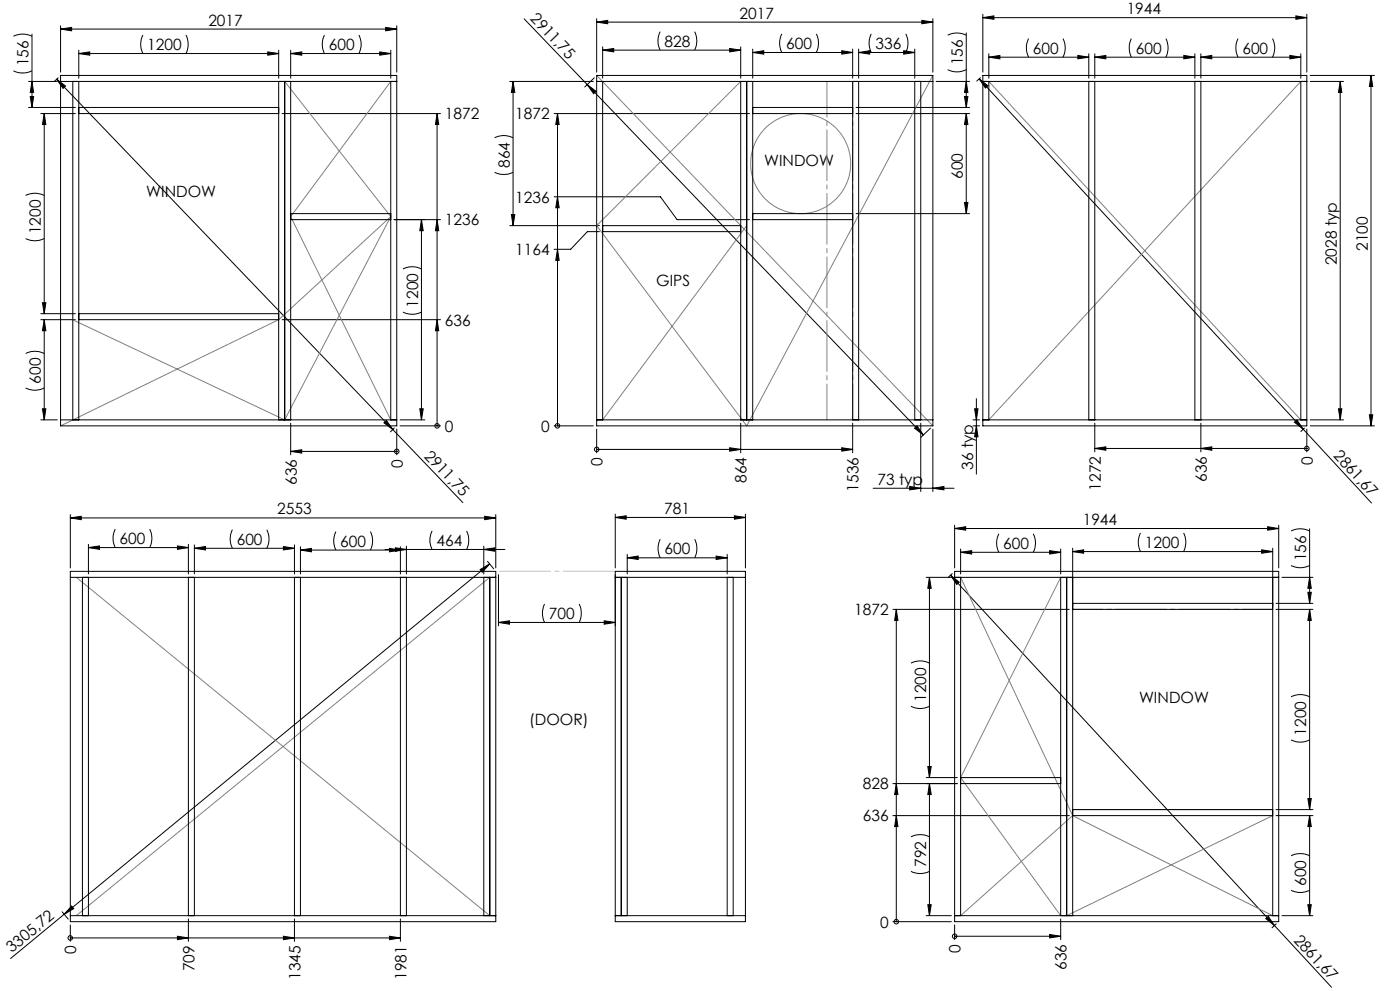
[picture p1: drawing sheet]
<svg xmlns="http://www.w3.org/2000/svg" width="420mm" height="297mm" viewBox="0 0 420 297" stroke-linecap="round" stroke-linejoin="round" font-family="sans-serif">
<g fill="none" stroke="#000" stroke-width=".3">
<path d="M4 10.9a6.4 6.4 0 0 1 5.6 0M9.6 10.2v22M18.2 8.7l3.3-.5v1zM18.2 7.7v13.9M18.2 8.7h100.8M23.6 16l3.3-.4v.9zM23.6 15.1v8.3M23.6 16h60M42.9 10.5a6.1 6.1 0 0 0 0 5.5M55.8 10.5a6.1 6.1 0 0 1 0 5.5M80.3 15.6l3.3 .4-3.3 .5zM83.6 15.1v8.3"/>
<path d="M87.2 16l3.3-.4v.9zM87.2 15.1v8.3M87.2 16h30M97.3 10.5a6.1 6.1 0 0 0 0 5.5M107.7 10.5a6.1 6.1 0 0 1 0 5.5M113.9 15.6l3.3 .4-3.3 .5zM115.7 8.2l3.3 .5-3.3 .5zM117.2 15.1v8.3M119 7.7v13.9M157.2 5.6l19 19.8M179 6.6l3.3-.5v1zM179 5.6v16"/>
<path d="M179 6.6h100.9M180.8 14v9.4M180.8 15h41.4M180.8 15l3.3-.5v1.1zM198 9.5a6.1 6.1 0 0 0 0 5.5M208.4 9.5a6.1 6.1 0 0 1 0 5.5M218.9 14.5l3.3 .5-3.3 .6zM222.2 14v9.4M225.8 14.7v8.7M225.8 15.7h30M225.8 15.7l3.3-.5v1zM234.6 10.2a6.1 6.1 0 0 0 0 5.5"/>
<path d="M244.9 10.2a6.4 6.4 0 0 1 0 5.5M252.5 15.2l3.3 .5-3.3 .5zM255.8 14.7v8.7M257.6 15.7h16.8M257.6 14.7v8.7M257.6 15.7l3.3-.5v1zM261.4 10.2a6.4 6.4 0 0 0 0 5.5M271.1 15.2l3.3 .5-3.3 .5zM271.7 10.2a6.4 6.4 0 0 1 0 5.5M274.4 14.7v8.7M276.5 6.1l3.4 .5-3.4 .5zM279.9 5.6v16"/>
<path d="M284.3 10.5a6.1 6.1 0 0 1 5.6 0M289.9 9.9v22.3M294.9 5.3l3.3-.5v1zM294.9 4.3v17.3M294.9 5.3h97.1M296.7 17.1l3.3-.5v1zM296.7 16.1v7.3M296.7 17.1h29.9M308.6 11.6a6.1 6.1 0 0 0 0 5.5M318.9 11.6a6.1 6.1 0 0 1 0 5.5M323.4 16.6l3.2 .5-3.2 .5zM326.6 16.1v7.3"/>
<path d="M328.4 17.1l3.4-.5v1zM328.4 16.1v7.3M328.4 17.1h30.1M339.4 11.6a6.4 6.4 0 0 0 0 5.5M349.8 11.6a6.4 6.4 0 0 1 0 5.5M355.1 16.6l3.4 .5-3.4 .5zM358.5 16.1v7.3M360.3 17.1l3.2-.5v1zM360.3 16.1v7.3M360.3 17.1h29.9M371.4 11.6a6.4 6.4 0 0 0 0 5.5M381.7 11.6a6.1 6.1 0 0 1 0 5.5"/>
<path d="M387 16.6l3.2 .5-3.2 .5zM388.8 4.8l3.2 .5-3.2 .5zM390.2 16.1v7.3M392 4.3v17.3M4 21.2a6.4 6.4 0 0 0 5.6 0M8.6 24.4h8.6M8.6 32.2h14M9.1 28.9h1l-.5 3.3zM9.6 24.4l.5 3.3h-1zM12.2 34h10.4M13.3 34l.5 3.3h-1.1zM13.3 34v60"/>
<path d="M17 23.7l100.9 105.1M17 23.7l2.6 2.1-.7 .7zM17.5 23.3l-1.2 1.1M18.2 22.6h100.8v105h-100.8zM18.2 24.4h100.8M21.8 24.4v101.4M23.6 34h60M23.6 24.4v101.4M23.6 32.2h60M83.6 24.4v101.4M84.6 34h47.6M85.4 24.4v101.4"/>
<path d="M87.2 24.4v101.4M117.2 24.4v101.4M131.1 34l.5 3.3h-1zM131.1 34v93.6M152.9 24.4h25.1M153.9 24.4v43.2M153.9 24.4l.5 3.3h-1zM166.2 34h58.6M167.3 34l.4 3.3h-1zM167.3 34v93.6M176.2 25.4l2.6 2-.7 .7zM176.2 25.4l100.8 104.9"/>
<path d="M178.3 23.3l-2.9 2.8M179 22.6h100.9v105h-100.9zM179 24.4h100.9M180.8 24.4v101.4M222.2 24.4v101.4M224 24.4v101.4M225.8 34h30M225.8 24.4v101.4M225.8 32.2h30M255.8 24.4v101.4M256.8 34h34.1M256.8 32.2h34.1"/>
<path d="M257.6 24.4v101.4M274.4 24.4v101.4M276.2 24.4v101.4M280.8 24.4h10.1M284.3 20.9a6.1 6.1 0 0 0 5.6 0M289.3 28.9h1.1l-.5 3.3zM289.9 34v30M289.9 24.4l.5 3.3h-1.1zM289.9 34l.5 3.3h-1.1zM293.8 23.6l2.6 2.1-.8 .7zM293.8 23.6l97.1 105M294.1 23.3l-1.1 1"/>
<path d="M294.9 22.6h97.1v105h-97.1zM294.9 24.4h97.1M296.7 24.4v101.4M326.6 24.4v101.4M328.4 24.4v101.4M358.5 24.4v101.4M360.3 24.4v101.4M390.2 24.4v101.4M393.1 24.4h9.9M393.1 22.6h19.2M402.1 24.4l.5 3.3h-1.1zM402.1 24.4v101.4"/>
<path d="M411.3 22.6v105M411.3 22.6l.5 3.3h-1zM7.7 58.6a6.4 6.4 0 0 1 5.6 0M148.4 51.6a6.4 6.4 0 0 0 5.5 0M148.4 41.3a6.1 6.1 0 0 1 5.5 0M166.2 59h31.9l5 6.8h21.7M167.3 59l.4 3.3h-1zM7.7 71.5a6.1 6.1 0 0 0 5.6 0M87.2 65.8h30M87.2 64h30M126.4 65.8v60M126.4 65.8l.6 3.3h-1.1z"/>
<path d="M131.1 65.8l.5 3.3h-1zM132.2 65.8h-14M152.9 67.6h26.9M153.4 64.3h1l-.5 3.3zM167.3 74.7l.4 3.3h-1zM179.8 69.4h-3.6l-5 5.3h-5M180.8 69.4h41.4M180.8 67.6h41.4M225.8 65.8h30M225.8 64h30M256.8 64h34.1M289.3 60.7h1.1l-.5 3.3z"/>
<path d="M12.2 95.8h10.4M12.2 94h10.4M12.7 90.7h1.1l-.5 3.3zM13.3 95.8l.5 3.3h-1.1zM13.3 95.8v30M23.6 95.8h60M23.6 94h60M84.6 95.8h47.6M120.9 93.5a6.1 6.1 0 0 0 5.5 0M120.9 80.6a6.1 6.1 0 0 1 5.5 0M131.1 95.8l.5 3.3h-1zM7.7 116.3a6.1 6.1 0 0 0 5.6 0"/>
<path d="M7.7 105.9a6.1 6.1 0 0 1 5.6 0M292.9 119.5v22.6M12.2 125.8h5M12.7 122.5h1.1l-.5 3.3zM18.2 125.8h100.8M87.2 126.8v9.5M87.2 135.3h31.8M87.2 135.3l3.3-.5v1zM115.2 126.7l.7-.7 2 2.8zM117.9 128.8l21 21.8M118.3 128.3l-1.2 1.1M119 135.3h.1"/>
<path d="M119 128.6v7.7M120 125.8h7.5M120 127.6h12.2M125.9 122.5h1.1l-.6 3.3zM131.1 127.6h.1M166.2 127.6h11.8M167.3 127.6h.1M179 125.8h100.9M179 134.7h.1M179 128.6v7.1M179 134.7h76.8M218.9 134.2l3.3 .5-3.3 .5z"/>
<path d="M222.2 126.8v8.9M252.5 134.2l3.3 .5-3.3 .5zM255.8 126.8v8.9M274.4 128.3l.7-.7 1.9 2.7zM276.2 126.8v20.5M279.2 128.3l-2.9 2.8M279.9 128.6v18.7M291.9 127.6h2M291.9 125.8h2M292.4 122.5h1l-.5 3.3zM292.9 127.6l.5 3.3h-1zM294.9 125.8h97.1"/>
<path d="M328.4 134.4l3.4-.5v1zM328.4 134.4h63.6M328.4 126.8v8.6M360.3 126.8v8.6M360.3 134.4l3.2-.5v1zM388.3 126.5l.8-.6 1.8 2.7zM390.9 128.6l20.5 22.1M391.3 128.3l-1.1 1M392 134.4h.1M392 128.6v6.8M393.1 127.6h19.2M393.1 125.8h9.9"/>
<path d="M401.5 122.5h1.1l-.5 3.3zM410.8 124.3h1l-.5 3.3zM21.1 155.2l3.3-.5v1zM21.1 154.2v16M21.1 155.2h127.6M34.6 158.6a6.1 6.1 0 0 0 0 5.5M44.9 158.6a6.1 6.1 0 0 1 0 5.5M69.7 158.7a6.1 6.1 0 0 0 0 5.6M80 158.7a6.1 6.1 0 0 1 0 5.6M100.8 159.3a6.1 6.1 0 0 0 0 5.5M111.1 159.3a6.1 6.1 0 0 1 0 5.5M129.6 159.1a6.1 6.1 0 0 0 0 5.6"/>
<path d="M140 159.1a6.4 6.4 0 0 1 0 5.6M145.4 154.7l3.3 .5-3.3 .5zM148.7 154.2v16M184.6 155.1l3.3-.5v1zM184.6 154.1v16.1M184.6 155.1h39M220.3 154.6l3.3 .5-3.3 .5zM223.6 154.1v16.1M261.9 146.3h24.3M272.9 145.8l3.3 .5-3.3 .5zM279.9 146.3l3.3-.5v1zM286.4 158.4l3.3-.5v1z"/>
<path d="M286.4 157.4v12.8M286.4 158.4h97.2M299.6 160a6.1 6.1 0 0 0 0 5.5M310 160a6.1 6.1 0 0 1 0 5.5M342.2 159.7a6.1 6.1 0 0 0 0 5.6M355.1 159.7a6.1 6.1 0 0 1 0 5.6M380.3 157.9l3.3 .5-3.3 .5zM383.6 157.4v12.8M387.3 159.1a6.1 6.1 0 0 1 5.6 0M392.9 158.5v22.3M21.1 171.2h127.6v105h-127.6zM21.1 173h127.6"/>
<path d="M24.7 173v101.4M26.5 163.1v8.9M26.5 164.1h30M26.5 164.1l3.3-.5v1zM26.5 173v101.4M53.2 163.6l3.3 .5-3.3 .5zM56.5 163.1v8.9M56.5 173v101.4M58.3 164.3l3.3-.5v1zM58.3 173v101.4M58.3 163.3v8.7M58.3 164.3h30"/>
<path d="M85 163.8l3.3 .5-3.3 .5zM88.3 173v101.4M88.3 163.3v8.7M90.1 164.8l3.3-.4v1zM90.1 163.9v8.1M90.1 173v101.4M90.1 164.8h30M115.6 164.7h35.9M116.8 164.4l3.3 .4-3.3 .6zM118.6 164.2l3.3 .5-3.3 .5zM120.1 173v101.4M120.1 163.9v8.1"/>
<path d="M121.9 173v101.4M121.9 163.7v8.3M144 170.7l2.9-1.7-2.2 2.5zM145.1 173v101.4M145.1 164.7l3.3-.5v1zM145.1 163.7v8.3M146.3 168.2l1.8 2.3M146.9 169l-127.6 105M146.9 173v101.4M149.5 172.2v15.4M184.6 171.2h39v105h-39zM184.6 173h39"/>
<path d="M186.4 173v101.4M188.2 166.2v5.8M188.2 167.2h30M188.2 167.2l3.3-.6v1.1zM188.2 173v101.4M198.1 161.6a6.1 6.1 0 0 0 0 5.6M208.4 161.6a6.4 6.4 0 0 1 0 5.6M214.8 166.6l3.4 .6-3.4 .5zM218.2 166.2v5.8M218.2 173v101.4M220 173v101.4M277.8 173h7.6"/>
<path d="M278.8 173v60M278.8 173l.6 3.3h-1.1zM285.2 172.4l2.6 2.1-.8 .7zM285.2 172.4l114.3 123.5M285.7 171.9l-1.3 1.2M286.4 171.2h97.2v105h-97.2zM286.4 173h97.2M288.2 164.5v7.5M288.2 165.5h30M288.2 173v101.4M288.2 165.5l3.3-.5v1zM314.9 165l3.3 .5-3.3 .5z"/>
<path d="M318.2 164.5v7.5M318.2 173v101.4M320 173v101.4M321.8 165.3l3.3-.5v1zM321.8 164.3v110.1M321.8 165.3h60M378.5 164.8l3.3 .5-3.3 .5zM381.8 164.3v110.1M384.6 173h9.3M387.3 169.5a6.1 6.1 0 0 0 5.6 0M392.4 177.5h1l-.5 3.3zM392.9 173l.5 3.3h-1z"/>
<path d="M149.5 186.5l3.4-.4v1zM149.5 186.5h35.1M163.4 181a6.4 6.4 0 0 0 0 5.5M173.7 181a6.4 6.4 0 0 1 0 5.5M181.3 186.1l3.3 .4-3.3 .6zM267.9 182.6h52.9M268.9 182.6l.5 3.3h-1zM268.9 182.6v93.6M273.3 198.8a6.1 6.1 0 0 1 5.5 0M321.8 182.6h60M321.8 180.8h60M382.8 182.6h11.1"/>
<path d="M382.8 180.8h11.1M392.9 182.6v60M392.9 182.6l.5 3.3h-1zM273.3 211.7a6.1 6.1 0 0 0 5.5 0M387.3 208.8a6.1 6.1 0 0 1 5.6 0M267.9 234.8h19.3M268.9 234.8l.5 3.3h-1zM277.8 233h9.4M278.3 229.7h1.1l-.6 3.3zM278.8 234.8v39.6M278.8 234.8l.6 3.3h-1.1zM288.2 234.8h30"/>
<path d="M288.2 233h30M387.3 221.8a6.1 6.1 0 0 0 5.6 0M392.4 239.3h1l-.5 3.3zM267.9 244.4h52.9M268.9 244.4l.5 3.3h-1zM273.3 250.8a6.4 6.4 0 0 1 5.5 0M321.8 244.4h60M321.8 242.6h60M382.8 244.4h11.1M382.8 242.6h11.1M387.3 256.5a6.4 6.4 0 0 1 5.6 0M392.9 244.4v30"/>
<path d="M392.9 244.4l.5 3.3h-1zM18.6 273.3l1.9 2.1M19.3 274l-16.1 13.3M21.1 274.4h127.6M21.1 277.2v4.9M21.5 271.5l.6 .8-2.8 1.7zM56.5 275.4v6.7M88.3 275.4v6.7M120.1 275.4v6.7M184.6 274.4h39M267.9 276.2h17.5M268.9 276.2h.1"/>
<path d="M273.3 261.1a6.1 6.1 0 0 0 5.5 0M277.8 274.4h7.6M278.3 271.1h1.1l-.6 3.3zM286.4 274.4h97.2M286.4 277.2v4.4M318.2 275.4v6.2M379.7 275.3l.8-.7 1.8 2.8zM382.9 276.9l-1.3 1.2M384.6 274.4h9.3M387.3 266.8a6.1 6.1 0 0 0 5.6 0M392.4 271.1h1l-.5 3.3zM21.1 281.1h.1"/>
<path d="M21.1 281.1h99M53.2 280.6l3.3 .5-3.3 .5zM85 280.6l3.3 .5-3.3 .5zM116.8 280.6l3.3 .5-3.3 .5zM286.4 280.6h.1M286.4 280.6h31.8M314.9 280.1l3.3 .5-3.3 .5z"/>
<circle cx="119" cy="135.3" r=".69"/>
<circle cx="131.1" cy="127.6" r=".68"/>
<circle cx="167.2" cy="127.6" r=".68"/>
<circle cx="179" cy="134.7" r=".69"/>
<circle cx="392.1" cy="134.4" r=".68"/>
<circle cx="268.9" cy="276.2" r=".68"/>
<circle cx="21.1" cy="281.1" r=".68"/>
<circle cx="286.4" cy="280.6" r=".69"/>
</g>
<g fill="none" stroke="#808080" stroke-width=".3">
<path d="M85.4 24.4l31.8 40.5M117.2 24.4l-30 40.5 30 60.9M179 22.6l100.9 105M279.9 22.6l-55.9 105-45-60 43.2-43.2M296.7 24.4l93.5 101.4M390.2 24.4l-93.5 101.4M117.2 64.9l-33.6 30.9-65.4 31.8M117.2 64.9l-31.8 60.9-63.6-30M224 67.6l-43.2 58.2M22.9 173l124 101.4M146.9 173l-124 101.4M288.2 173l33.6 71.4"/>
<path d="M318.2 173l-30 60 30 41.4M321.8 244.4l60 30M321.8 244.4l-33.6 30M321.8 242.6h60M381.8 244.4l-61.8 30"/>
<circle cx="240.2" cy="49" r="15"/>
</g>
<path d="M184.6 171.2h-35" fill="none" stroke="#c0c0c0" stroke-width=".3" stroke-dasharray="15.2 1.3 1.3 1.3" stroke-dashoffset="-.4"/>
<path d="M255.8 24.4v101.4M248.1 125.8v-101.4" fill="none" stroke="#808080" stroke-width=".3" stroke-dasharray="15.2 1.3 1.3 1.3" stroke-dashoffset="4.5"/>
<path d="M321.8 182.6h60" fill="none" stroke="#808080" stroke-width=".3" stroke-dasharray="15.2 1.3 1.3 1.3" stroke-dashoffset="6.2"/>
<g fill="#000">
<path d="M252.5 15.2l3.3 .5-3.3 .5zM225.8 15.7l3.3-.5v1zM218.9 14.5l3.3 .5-3.3 .6zM180.8 15l3.3-.5v1.1zM279.9 146.3l3.3-.5v1zM272.9 145.8l3.3 .5-3.3 .5zM271.1 15.2l3.3 .5-3.3 .5zM257.6 15.7l3.3-.5v1zM53.2 163.6l3.3 .5-3.3 .5zM26.5 164.1l3.3-.5v1zM214.8 166.6l3.4 .6-3.4 .5zM188.2 167.2l3.3-.6v1.1zM314.9 165l3.3 .5-3.3 .5zM288.2 165.5l3.3-.5v1zM80.3 15.6l3.3 .4-3.3 .5zM23.6 16l3.3-.4v.9z"/>
<path d="M296.7 17.1l3.3-.5v1zM323.4 16.6l3.2 .5-3.2 .5zM328.4 17.1l3.4-.5v1zM355.1 16.6l3.4 .5-3.4 .5zM360.3 17.1l3.2-.5v1zM387 16.6l3.2 .5-3.2 .5zM294.9 5.3l3.3-.5v1zM388.8 4.8l3.2 .5-3.2 .5zM179 6.6l3.3-.5v1zM276.5 6.1l3.4 .5-3.4 .5zM21.1 155.2l3.3-.5v1zM145.4 154.7l3.3 .5-3.3 .5zM58.3 164.3l3.3-.5v1zM85 163.8l3.3 .5-3.3 .5zM90.1 164.8l3.3-.4v1zM116.8 164.4l3.3 .4-3.3 .6zM118.6 164.2l3.3 .5-3.3 .5zM145.1 164.7l3.3-.5v1zM184.6 155.1l3.3-.5v1zM220.3 154.6l3.3 .5-3.3 .5zM286.4 158.4l3.3-.5v1zM380.3 157.9l3.3 .5-3.3 .5zM321.8 165.3l3.3-.5v1zM378.5 164.8l3.3 .5-3.3 .5zM18.2 8.7l3.3-.5v1zM115.7 8.2l3.3 .5-3.3 .5zM87.2 16l3.3-.4v.9zM113.9 15.6l3.3 .4-3.3 .5z"/>
<path d="M176.2 25.4l2.6 2-.7 .7zM274.4 128.3l.7-.7 1.9 2.7z"/>
<path d="M411.3 22.6l.5 3.3h-1zM410.8 124.3h1l-.5 3.3zM292.4 122.5h1l-.5 3.3zM292.9 127.6l.5 3.3h-1zM153.9 24.4l.5 3.3h-1zM153.4 64.3h1l-.5 3.3zM289.9 24.4l.5 3.3h-1.1zM289.3 28.9h1.1l-.5 3.3zM289.9 34l.5 3.3h-1.1zM289.3 60.7h1.1l-.5 3.3zM392.9 173l.5 3.3h-1zM392.4 177.5h1l-.5 3.3zM278.8 173l.6 3.3h-1.1zM278.3 229.7h1.1l-.6 3.3zM278.8 234.8l.6 3.3h-1.1zM278.3 271.1h1.1l-.6 3.3zM392.9 182.6l.5 3.3h-1zM392.4 239.3h1l-.5 3.3zM392.9 244.4l.5 3.3h-1zM392.4 271.1h1l-.5 3.3zM13.3 95.8l.5 3.3h-1.1zM12.7 122.5h1.1l-.5 3.3zM13.3 34l.5 3.3h-1.1zM12.7 90.7h1.1l-.5 3.3zM9.6 24.4l.5 3.3h-1zM9.1 28.9h1l-.5 3.3zM126.4 65.8l.6 3.3h-1.1zM125.9 122.5h1.1l-.6 3.3z"/>
<path d="M167.3 74.7l.4 3.3h-1zM167.3 59l.4 3.3h-1zM167.3 34l.4 3.3h-1zM268.9 234.8l.5 3.3h-1zM268.9 182.6l.5 3.3h-1zM268.9 244.4l.5 3.3h-1zM131.1 65.8l.5 3.3h-1zM131.1 34l.5 3.3h-1zM131.1 95.8l.5 3.3h-1z"/>
<path d="M115.2 126.7l.7-.7 2 2.8zM17 23.7l2.6 2.1-.7 .7z"/>
<path d="M360.3 134.4l3.2-.5v1zM328.4 134.4l3.4-.5v1zM218.9 134.2l3.3 .5-3.3 .5zM252.5 134.2l3.3 .5-3.3 .5zM53.2 280.6l3.3 .5-3.3 .5zM85 280.6l3.3 .5-3.3 .5zM116.8 280.6l3.3 .5-3.3 .5zM314.9 280.1l3.3 .5-3.3 .5zM87.2 135.3l3.3-.5v1z"/>
<path d="M388.3 126.5l.8-.6 1.8 2.7zM293.8 23.6l2.6 2.1-.8 .7zM379.7 275.3l.8-.7 1.8 2.8zM285.2 172.4l2.6 2.1-.8 .7z"/>
<path d="M401.5 122.5h1.1l-.5 3.3zM402.1 24.4l.5 3.3h-1.1z"/>
<path d="M144 170.7l2.9-1.7-2.2 2.5zM21.5 271.5l.6 .8-2.8 1.7z"/>
<path d="M181.3 186.1l3.3 .4-3.3 .6zM149.5 186.5l3.4-.4v1z"/>
</g>
<g font-size="4.7">
<text x="158.9" y="5.8" transform="rotate(46 158.9 5.8)">2911,75</text>
<text x="221.9" y="5.6">2017</text>
<text x="338" y="4.2">1944</text>
<text x="62.5" y="7.7">2017</text>
<text x="44.2" y="15">1200</text>
<text x="98.6" y="15">600</text>
<text x="199.4" y="14">828</text>
<text x="235.9" y="14.7">600</text>
<text x="262.7" y="14.7">336</text>
<text x="309.9" y="16.1">600</text>
<text x="340.7" y="16.1">600</text>
<text x="372.7" y="16.1">600</text>
<text x="8.6" y="19.9" transform="rotate(-90 8.6 19.9)">156</text>
<text x="288.9" y="19.6" transform="rotate(-90 288.9 19.6)">156</text>
<text x="133.5" y="35.8">1872</text>
<text x="154.6" y="35.8">1872</text>
<text x="152.9" y="50.3" transform="rotate(-90 152.9 50.3)">864</text>
<text x="229.2" y="49.8">WINDOW</text>
<text x="288.9" y="53.7" transform="rotate(-90 288.9 53.7)">600</text>
<text x="43.9" y="59">WINDOW</text>
<text x="154.6" y="60.7">1236</text>
<text x="12.3" y="70.2" transform="rotate(-90 12.3 70.2)">1200</text>
<text x="133.5" y="67.6">1236</text>
<text x="154.6" y="76.5">1164</text>
<text x="410.3" y="75.2" transform="rotate(-90 410.3 75.2)">2100</text>
<text x="401.1" y="79.5" transform="rotate(-90 401.1 79.5)">2028 typ</text>
<text x="196.8" y="85.6">GIPS</text>
<text x="125.4" y="92.2" transform="rotate(-90 125.4 92.2)">1200</text>
<text x="133.5" y="97.6">636</text>
<text x="12.3" y="115" transform="rotate(-90 12.3 115)">600</text>
<text x="133.5" y="129.4">0</text>
<text x="162.4" y="129.4">0</text>
<text x="127.1" y="136.9" transform="rotate(46 127.1 136.9)">2911,75</text>
<text x="399.9" y="136.7" transform="rotate(47 399.9 136.7)">2861,67</text>
<text x="120.8" y="140.2" transform="rotate(-90 120.8 140.2)">0</text>
<text x="180.8" y="139.6" transform="rotate(-90 180.8 139.6)">0</text>
<text x="291.9" y="140.8" transform="rotate(-90 291.9 140.8)">36 typ</text>
<text x="393.8" y="139.3" transform="rotate(-90 393.8 139.3)">0</text>
<text x="89" y="145.3" transform="rotate(-90 89 145.3)">636</text>
<text x="224" y="144.7" transform="rotate(-90 224 144.7)">864</text>
<text x="257.6" y="147.3" transform="rotate(-90 257.6 147.3)">1536</text>
<text x="263.2" y="145.3">73 typ</text>
<text x="330.2" y="147.1" transform="rotate(-90 330.2 147.1)">1272</text>
<text x="362" y="144.5" transform="rotate(-90 362 144.5)">636</text>
<text x="83.2" y="154.2">2553</text>
<text x="199.3" y="154.1">781</text>
<text x="324.8" y="157.4">1944</text>
<text x="35.9" y="163.1">600</text>
<text x="71" y="163.3">600</text>
<text x="102.1" y="163.8">600</text>
<text x="130.9" y="163.6">464</text>
<text x="199.4" y="166.1">600</text>
<text x="301" y="164.5">600</text>
<text x="343.5" y="164.3">1200</text>
<text x="391.9" y="168.2" transform="rotate(-90 391.9 168.2)">156</text>
<text x="164.7" y="185.5">700</text>
<text x="256.3" y="184.4">1872</text>
<text x="277.8" y="210.4" transform="rotate(-90 277.8 210.4)">1200</text>
<text x="341.7" y="210.8">WINDOW</text>
<text x="158.7" y="217.2">(DOOR)</text>
<text x="391.9" y="220.4" transform="rotate(-90 391.9 220.4)">1200</text>
<text x="258.8" y="236.6">828</text>
<text x="258.8" y="246.2">636</text>
<text x="277.8" y="259.8" transform="rotate(-90 277.8 259.8)">792</text>
<text x="391.9" y="265.5" transform="rotate(-90 391.9 265.5)">600</text>
<text x="264" y="278">0</text>
<text x="387.9" y="281.9" transform="rotate(47 387.9 281.9)">2861,67</text>
<text x="3.5" y="285.6" transform="rotate(-39 3.5 285.6)">3305,72</text>
<text x="22.9" y="286" transform="rotate(-90 22.9 286)">0</text>
<text x="288.2" y="285.5" transform="rotate(-90 288.2 285.5)">0</text>
<text x="58.3" y="291.1" transform="rotate(-90 58.3 291.1)">709</text>
<text x="90.1" y="293.7" transform="rotate(-90 90.1 293.7)">1345</text>
<text x="121.9" y="293.7" transform="rotate(-90 121.9 293.7)">1981</text>
<text x="320" y="290.6" transform="rotate(-90 320 290.6)">636</text>
</g>
</svg>
